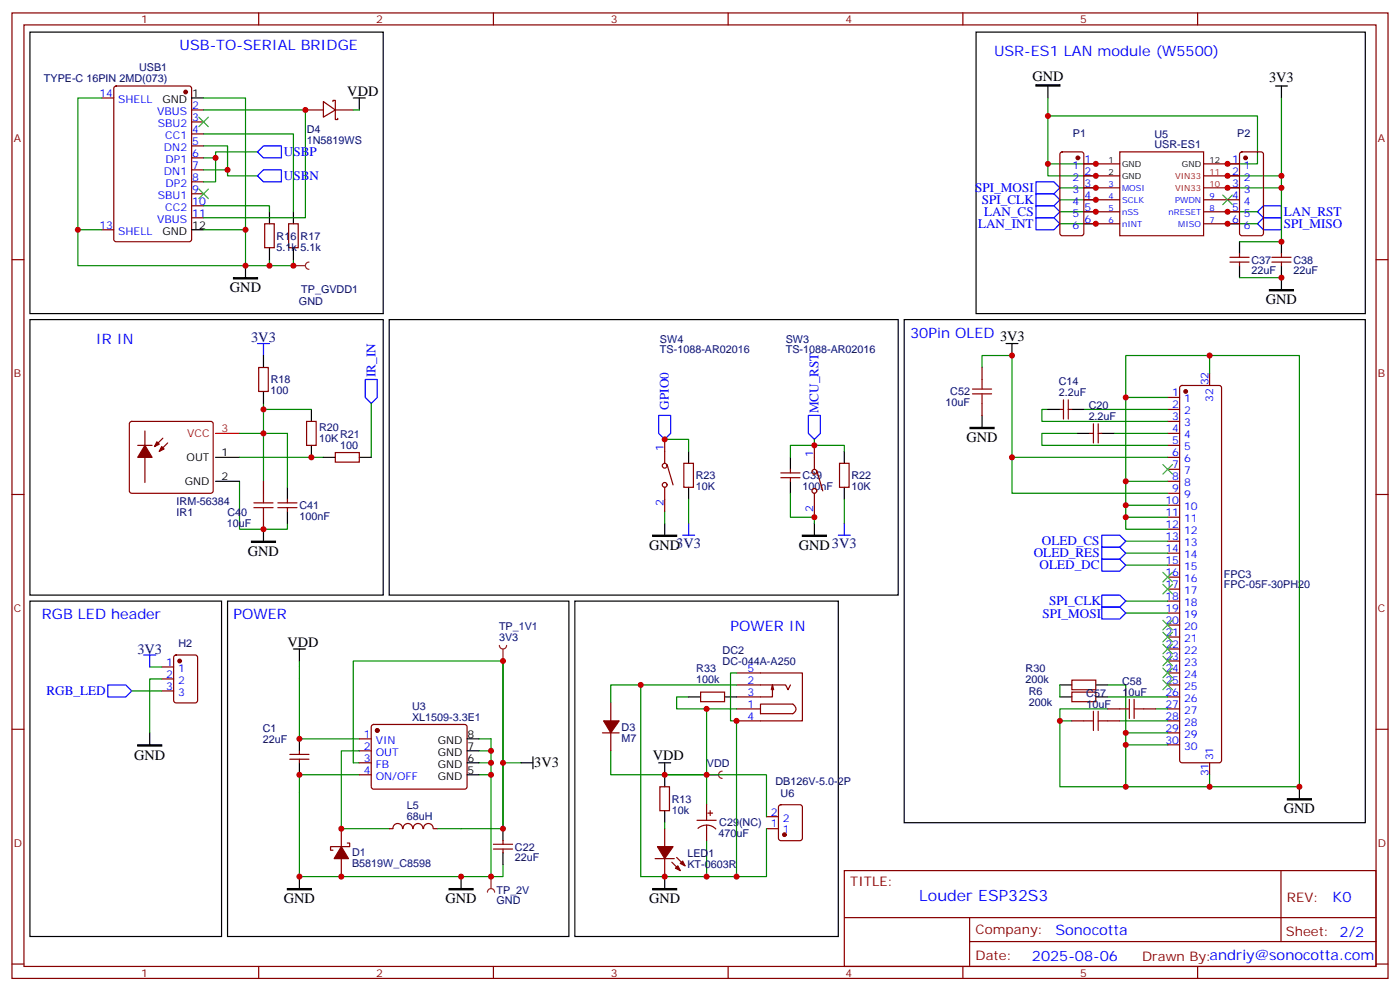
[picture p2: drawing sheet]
<svg xmlns="http://www.w3.org/2000/svg" width="412mm" height="292mm" viewBox="0 0 412 292" stroke-linecap="round" stroke-linejoin="round" font-family="sans-serif">
<g fill="none" stroke="#870000" stroke-width=".35">
<path d="M3.5 3.8h405.4v284.3h-405.4zM7.1 7.3h398.2v277.3h-398.2zM76.2 3.8v3.5M145.3 3.8v3.5M214.5 3.8v3.5M283.6 3.8v3.5M352.8 3.8v3.5M3.5 76.5h3.6M78 65.9h2.8v7.1h-2.8zM85 65.9h2.8v7.1h-2.8zM405.3 76.5h3.6M3.5 145.6h3.6"/>
<path d="M405.3 145.6h3.6M3.5 214.8h3.6M405.3 214.8h3.6M248.7 256.4h156.6v28.2h-156.6zM377.3 256.4v20.9M248.7 270.2h156.5M285.6 277.3h119.6M285.6 270.2v14.2M3.5 283.9h3.6M76.2 284.6v3.5M145.3 284.6v3.5M214.5 284.6v3.5"/>
<path d="M283.6 284.6v3.5M352.8 284.6v3.5M405.3 283.9h3.6"/>
</g>
<path d="M79.4 76.5v1.7h-7.1M86.4 76.5v1.7h-7M70.6 141.7v14.2h14.1v-1.8" fill="none" stroke="#008700" stroke-width=".35"/>
<path d="M79.4 62.4v3.5M79.4 73v3.5M86.4 62.4v3.5M86.4 73v3.5" fill="none" stroke="#000" stroke-width=".35"/>
<path d="M38.3 124.3l.5-.2h23.3l.5 .2 .2 .5v19.8l-.2 .5-.5 .2h-23.3l-.5-.3-.2-.4v-19.8z" fill="#fff" stroke="#870000" stroke-width=".35"/>
<g fill="none" stroke="#000" stroke-width=".35">
<path d="M8.8 9.5h104.1v82.9h-104.1zM287.5 9.5h114.7v82.9h-114.7zM56.4 28.9h3.6M308.7 25.3v3.6M375.7 25.3h3.5M377.5 25.3v3.6M56.4 67.7h3.6M72.3 78.2v3.6M365.1 71.2v3.5M365.1 78.2v3.6M377.5 71.2v3.5M377.5 78.2v7.1"/>
<path d="M8.8 94.1h104.1v81.2h-104.1zM114.7 94.1h149.9v81.2h-149.9zM77.6 104.7v3.5M77.6 115.3v3.5M63.5 134.7h7.1M91.7 120.6v3.5M91.7 131.2v3.5M95.2 134.7h3.6M105.8 134.7h3.6M202.8 132.9v3.6M232.8 134.7v3.5M248.7 132.9v3.6"/>
<path d="M63.5 141.7h7.1M77.6 155.9v3.5M84.7 143.5v3.5M84.7 150.6v3.5M195.8 154.1v3.5M202.8 143.5v3.5M232.8 141.7v3.6M239.9 154.1v3.5M248.7 143.5v3.5"/>
</g>
<path d="M63.5 127.6h7.1" fill="none" stroke="#f00" stroke-width=".35"/>
<g fill="#870000" stroke="#870000" stroke-width=".35">
<path d="M42.7 131.2l2.1 3.5h-4.2z"/>
<path d="M47.6 131.5l.7 .7-1.4 .7z"/>
<path d="M46.2 130.1l.7 .7-1.4 .7z"/>
<circle cx="54.7" cy="27.1" r=".53"/>
</g>
<g fill="none" stroke="#870000" stroke-width=".35">
<path d="M30 28.9h3.5M33.7 25.5l.5-.2h21.5l.7 .5v44.7l-.4 .6-21.8 .1-.6-.5-.1-44.7zM56.4 32.4h3.6M56.4 35.9h3.6M56.4 39.4h3.6M56.4 43h3.6M56.4 46.5h3.6M56.4 50h3.6M56.4 53.6h3.6M56.4 57.1h3.6M322.8 48.3h7M322.8 51.8h7"/>
<path d="M322.8 55.3h7M322.8 58.8h7M329.8 44.7h24.7v24.7h-24.7zM354.5 48.3h7.1M354.5 51.8h7.1M354.5 55.3h7.1M354.5 58.8h7.1M30 67.7h3.5M56.4 60.6h3.6M56.4 64.1h3.6M322.8 62.4h7M322.8 65.9h7"/>
<path d="M354.5 62.4h7.1M354.5 65.9h7.1M362.3 77.2h5.6M362.3 75.8h5.6M365.1 74.7v1.1M365.1 77.2v1M374.6 77.2h5.7M374.6 75.8h5.7M377.5 74.7v1.1M377.5 77.2v1M76.2 108.2h2.8v7.1h-2.8zM40.6 131.2h4.2"/>
<path d="M42.7 126.9v15.2M48 129l-2.5 2.5M49.4 130.5l-2.5 2.4M90.3 124.1h2.8v7.1h-2.8zM98.8 133.3h7v2.8h-7zM201.4 136.5h2.9v7h-2.9zM230 139.3h5.7M232.8 138.2v1.1M247.3 136.5h2.8v7h-2.8zM77.6 141.7v3.6M77.6 152.3v3.6M81.8 148.1h5.7"/>
<path d="M81.8 149.5h5.7M84.7 147v1.1M84.7 149.5v1.1M230 140.7h5.7M232.8 140.7v1"/>
</g>
<path d="M305.2 25h7v.3h-7zM68.8 81.8h7v.3h-7zM373.9 85.3h7.1v.4h-7.1zM74.1 159.4h7v.3h-7zM192.3 157.6h7v.4h-7zM236.4 157.6h7v.4h-7z" fill="#000" stroke="#000" stroke-width=".35"/>
<g fill="none" stroke="#008700" stroke-width=".35">
<path d="M30 28.9h-7.1v38.8h7.1M60 28.9h12.3v38.8M60 32.4h30v31.7h-30M60 39.4h26.4v23M308.7 28.9v19.4h14.1M308.7 34.1h61.7v14.2h-8.8M377.5 28.9v22.9h-15.9M60 43h7v8.8h8.8M60 46.5h3.5M60 50h7M75.8 44.7h-12.3v8.9h-3.5M308.7 48.3v3.5h14.1"/>
<path d="M312.2 55.3h10.6M312.2 58.8h10.6M377.5 51.8v3.5h-15.9M377.5 55.3v15.9h-12.4M22.9 67.7v10.5h49.4v-10.5h-12.3M60 60.6h19.4v1.8M312.2 62.4h10.6M312.2 65.9h10.6M361.6 62.4h8.8M361.6 65.9h8.8M365.1 81.8h12.4M77.6 118.8v22.9"/>
<path d="M109.4 118.8v15.9M70.6 127.6h14.1v15.9M70.6 134.7h24.6M77.6 120.6h14.1M195.8 129.4h7v3.5M239.9 131.2h8.8v1.7M195.8 150.6v3.5M202.8 147v7.1M248.7 147v7.1"/>
</g>
<path d="M74.8 149.5h5.6M74.8 148.1h5.6M77.6 145.3v2.8M77.6 149.5v2.8" fill="none" stroke="#a10000" stroke-width=".35"/>
<g fill="none" stroke="#00f" stroke-width=".35">
<path d="M75.8 44.7l1.8-1.7h5.3v3.5h-5.3zM75.8 51.8l1.8-1.8h5.3v3.6h-5.3zM305.2 53.6h5.2l1.8 1.7-1.8 1.8h-5.2zM305.2 57.1h5.2l1.8 1.7-1.8 1.8h-5.2zM305.2 60.6h5.2l1.8 1.8-1.8 1.7h-5.2zM305.2 64.1h5.2l1.8 1.8-1.8 1.8h-5.2zM370.4 65.9l1.8-1.8h5.3v3.6h-5.3zM370.4 62.4l1.8-1.8h5.3v3.5h-5.3zM75.8 101.2h3.6M77.6 101.2v3.5M107.6 111.8h3.5v5.3l-1.7 1.7-1.8-1.7zM194 122.3h3.6v5.3l-1.8 1.8-1.8-1.8z"/>
<path d="M238.1 122.3h3.6v5.3l-1.8 1.8-1.8-1.8zM201.1 157.6h3.5M202.8 154.1v3.5M246.9 157.6h3.6M248.7 154.1v3.5"/>
</g>
<path d="M58.6 34.5l2.8 2.8M61.4 34.5l-2.8 2.8M58.6 55.7l2.8 2.8M61.4 55.7l-2.8 2.8M360.2 57.4l2.8 2.9M363 57.4l-2.8 2.9" fill="none" stroke="#3c3" stroke-width=".35"/>
<path d="M86.4 78.2h3.6M91 77.2a1.06 1.06 0 0 0-1 1 1.06 1.06 0 0 0 1 1.1" fill="none" stroke="#8c2424" stroke-width=".35"/>
<circle cx="86.4" cy="78.2" r=".18" fill="#8c2424"/>
<g fill="none" stroke="#000" stroke-width=".35">
<path d="M266.3 94.1h135.9v148.2h-135.9zM296.3 101.2h3.6M298.1 101.2v3.5M289.3 122.3v3.6M308.7 120.6h3.5M315.7 120.6h3.6M317.5 127.6h3.5M324.6 127.6h3.5M8.8 177h56.5v98.8h-56.5zM44.1 215.8v3.6M312.2 205.2h3.5M312.2 201.7h3.5"/>
<path d="M322.8 205.2h3.5M322.8 201.7h3.5M382.8 231.7v3.5"/>
</g>
<g fill="none" stroke="#870000" stroke-width=".35">
<path d="M312.4 44.9l.5-.2h5.7l.6 .5 .1 23.5-.5 .7h-5.9l-.6-.4-.1-23.6zM319.3 48.3h3.5M319.3 51.8h3.5M319.3 55.3h3.5M319.3 58.8h3.5M361.6 48.3h3.5M361.6 51.8h3.5M361.6 55.3h3.5M361.6 58.8h3.5M365.4 44.9l.4-.2h5.7l.6 .5 .1 23.5-.5 .7h-5.9l-.6-.4-.1-23.6zM319.3 62.4h3.5M319.3 65.9h3.5"/>
<path d="M361.6 62.4h3.5M361.6 65.9h3.5M289.3 108.2v3.6M289.3 118.8v3.5M313.3 117.8v5.6M314.7 117.8v5.6M344 117.1h3.5M347.7 113.7l.5-.2h10.9l.5 .2 .2 .5v109.7l-.2 .5-.5 .2h-10.9l-.5-.2-.2-.5v-109.7zM356.3 110v3.5M312.2 120.6h1.1M314.7 120.6h1M321 127.6h1.1"/>
<path d="M322.1 124.8v5.7M323.5 127.6h1.1M323.5 124.8v5.7M344 120.6h3.5M344 124.1h3.5M344 127.6h3.5M344 131.2h3.5M344 134.7h3.5M344 138.2h3.5M344 141.7h3.5M344 145.3h3.5M344 148.8h3.5"/>
<path d="M344 152.3h3.5M344 155.9h3.5M344 159.4h3.5M344 162.9h3.5M344 166.4h3.5M344 170h3.5M344 173.5h3.5M344 177h3.5M47.6 196.4h3.6M47.6 200h3.6M51.4 193.1l.5-.2h5.6l.7 .4v13l-.5 .7h-5.8l-.7-.5v-12.9zM344 180.6h3.5"/>
<path d="M344 184.1h3.5M344 187.6h3.5M344 191.1h3.5M344 194.7h3.5M344 198.2h3.5M47.6 203.5h3.6M315.7 203.8h7.1v2.9h-7.1zM315.7 200.3h7.1v2.8h-7.1zM315.7 212.3h3.6M326.3 208.8h3.5M326.3 212.3h3.5M336.9 208.8h3.5"/>
<path d="M344 201.7h3.5M344 205.2h3.5M344 208.8h3.5M344 212.3h3.5M344 215.8h3.5M344 219.4h3.5M356.3 224.6v3.6"/>
</g>
<g fill="#870000" stroke="#870000" stroke-width=".35">
<circle cx="52.9" cy="194.7" r=".53"/>
<circle cx="349.2" cy="115.3" r=".53"/>
<circle cx="317.5" cy="46.5" r=".53"/>
<circle cx="366.9" cy="46.5" r=".53"/>
</g>
<path d="M285.8 125.9h7v.3h-7zM40.6 219.4h7v.3h-7zM379.2 235.2h7.1v.4h-7.1z" fill="#000" stroke="#000" stroke-width=".35"/>
<g fill="none" stroke="#008700" stroke-width=".35">
<path d="M289.3 108.2v-3.5h8.8v30h45.9M331.6 117.1v24.6h12.4M356.3 104.7h26.5v127h-26.5v-3.5M356.3 110v-5.3h-24.7v12.4h12.4M298.1 134.7v10.6h45.9M308.7 120.6h-1.8v3.5h37.1M317.5 127.6h-10.6v3.6h37.1M319.3 120.6h24.7M328.1 127.6h15.9M331.6 141.7v7.1h12.4M331.6 148.8v3.5h12.4M331.6 152.3v3.6h12.4"/>
<path d="M331.6 159.4h12.4M331.6 162.9h12.4M331.6 166.4h12.4M331.6 177h12.4M44.1 196.4h3.5M47.6 200h-3.5v15.8M88.2 196.4v21.2M148.2 194.7v29.9h5.3M331.6 180.6h12.4M38.8 203.5h8.8M312.2 201.7v3.5M315.7 212.3h-3.5v19.4h19.4"/>
<path d="M326.3 208.8h-14.1v3.5M326.3 201.7h5.3v14.1M326.3 205.2h17.7M329.8 212.3h14.2M340.4 208.8h3.6M344 219.4h-12.4v12.3h24.7M344 215.8h-12.4v3.6M104.1 224.6v-29.9h44.1v49.4"/>
</g>
<path d="M324.6 175.3h5.2l1.8 1.7-1.8 1.8h-5.2zM324.6 178.8h5.2l1.8 1.8-1.8 1.7h-5.2zM42.3 192.9h3.6M44.1 192.9v3.5M31.7 201.7h5.3l1.8 1.8-1.8 1.7h-5.3z" fill="none" stroke="#00f" stroke-width=".35"/>
<g fill="none" stroke="#3c3" stroke-width=".35">
<path d="M342.5 136.8l2.9 2.8M345.4 136.8l-2.9 2.8M342.5 168.6l2.9 2.8M342.5 172.1l2.9 2.8M345.4 168.6l-2.9 2.8M345.4 172.1l-2.9 2.8M342.5 182.7l2.9 2.8M342.5 186.2l2.9 2.8M342.5 196.8l2.9 2.8M342.5 193.3l2.9 2.8M342.5 189.7l2.9 2.8M345.4 182.7l-2.9 2.8"/>
<path d="M345.4 186.2l-2.9 2.8M345.4 196.8l-2.9 2.8M345.4 193.3l-2.9 2.8M345.4 189.7l-2.9 2.8M342.5 200.3l2.9 2.8M345.4 200.3l-2.9 2.8"/>
</g>
<path d="M286.5 116h5.6M286.5 114.6h5.6M289.3 111.8v2.8M289.3 116v2.8M319.3 212.3h2.8M322.1 209.5v5.6M323.5 212.3h2.8M323.5 209.5v5.6M329.8 208.8h2.9M332.7 206v5.6M334.1 208.8h2.8M334.1 206v5.6" fill="none" stroke="#a10000" stroke-width=".35"/>
<path d="M144.6 258.2v3.5M143.6 262.7a1.06 1.06 0 0 1 1-1 1.06 1.06 0 0 1 1.1 1" fill="none" stroke="#8c2424" stroke-width=".35"/>
<circle cx="144.6" cy="258.2" r=".18" fill="#8c2424"/>
<path d="M88.2 194.7v1.7M88.2 217.6h17.6M141.1 217.6h3.5v40.6M104.1 224.6h1.7M105.8 228.2h-17.6v30h60v-3.6M105.8 221.1h-5.3v23h14.2M141.1 228.2h3.5M141.1 224.6h3.5M141.1 221.1h3.5M148.2 224.6v19.5h-19.4" fill="none" stroke="#008700" stroke-width=".35"/>
<circle cx="111.1" cy="215.1" r=".53" fill="#870000" stroke="#870000" stroke-width=".35"/>
<g fill="none" stroke="#870000" stroke-width=".35">
<path d="M105.8 217.6h3.6M109.6 213.6l.5-.2h27.1l.4 .7-.1 17.9-.6 .4-27.1-.1-.4-.6v-17.6zM85.4 223.6h5.6M85.4 222.2h5.6M88.2 221.1v1.1M88.2 223.6v1M105.8 221.1h3.6M105.8 224.6h3.6M105.8 228.2h3.6M145.3 250h5.7M145.3 248.6h5.7M148.2 247.6v1"/>
<path d="M148.2 250v1.1"/>
</g>
<g fill="none" stroke="#000" stroke-width=".35">
<path d="M86.4 191.1h3.6M88.2 191.1v3.6M88.2 217.6v3.5M137.6 217.6h3.5M88.2 224.6v3.6M137.6 228.2h3.5M137.6 224.6h3.5M137.6 221.1h3.5M153.5 224.6h3.5M157 222.9v3.5M88.2 258.2v3.5M135.8 258.2v3.5"/>
<path d="M148.2 244.1v3.5M148.2 251.1v3.5"/>
</g>
<path d="M84.7 261.7h7v.3h-7zM132.3 261.7h7v.3h-7z" fill="#000" stroke="#000" stroke-width=".35"/>
<path d="M147.1 190.1a1.06 1.06 0 0 0 1.1 1 1.06 1.06 0 0 0 1-1M148.2 191.1v3.6" fill="none" stroke="#8c2424" stroke-width=".35"/>
<circle cx="148.2" cy="194.7" r=".18" fill="#8c2424"/>
<path d="M100.5 244.1v5.2M100.5 252.9v5.3M102.3 248.3h.7v1h-5.6v1.1h.7M114.7 244.1h1M115.8 244a1.41 1.41 0 0 1 1.4-1.5 1.41 1.41 0 0 1 1.4 1.5M118.7 244a1.41 1.41 0 0 1 1.4-1.5 1.41 1.41 0 0 1 1.5 1.5M121.7 244a1.41 1.41 0 0 1 1.4-1.5 1.41 1.41 0 0 1 1.4 1.5M124.8 244a1.41 1.41 0 0 1 1.4-1.5 1.41 1.41 0 0 1 1.4 1.5M127.7 244.1h1.1" fill="none" stroke="#870000" stroke-width=".35"/>
<path d="M100.5 249.3l2.2 3.6h-4.3z" fill="#870000" stroke="#870000" stroke-width=".35"/>
<path d="M67 177h100.6v98.8h-100.6z" fill="none" stroke="#000" stroke-width=".35"/>
<path d="M208.1 228.2h3.6M212.7 227.1a1.06 1.06 0 0 0-1 1.1 1.06 1.06 0 0 0 1 1" fill="none" stroke="#8c2424" stroke-width=".35"/>
<circle cx="208.1" cy="228.2" r=".18" fill="#8c2424"/>
<g fill="none" stroke="#008700" stroke-width=".35">
<path d="M104.1 32.4h1.7M239.9 129.4v1.8h-7.1v3.5M232.8 145.3v7h7.1v1.8M217 198.2h-1.8v14.1h1.8v45.9h-28.3v-56.5h28.3M188.7 201.7h-8.8v5.3M202.8 205.2h-3.5v3.6h8.8M217 208.8h-8.9v19.4M179.9 221.1v7.1h28.2M208.1 228.2h17.7v12.3M208.1 228.2v8.8M195.8 242.3v1.8M208.1 247.6v10.6"/>
<path d="M225.8 244.1v14.1h-8.8"/>
</g>
<g fill="none" stroke="#870000" stroke-width=".35">
<path d="M90 32.4h5.2M95.2 29.9l3.6 2.5-3.6 2.1zM98.1 29.9v-.3h.7v2.8M98.8 32.4v2.8h.7v-.3M98.8 32.4h5.3M195.8 129.4v7.1M196.5 136.8l1.8 6M239.9 131.2v7M240.6 138.6l1.8 6M195.8 143.5v7.1M239.9 145.3v7M217 198.2h19.4v14.1h-19.4"/>
<path d="M177.4 215.8h5M179.9 207v5.3M179.9 215.8v5.3M206.4 203.8h7v2.9h-7zM217 201.7h14.4l.7 1.4 .7-1.4M217 208.8h7M224 207.4h9.6a1.6 1.6 0 0 1 .6 2.2l-.7 .6h-9.5zM227.5 201.7v3.5h-10.5M227.5 201.7l-.3 1.4M227.5 201.7l.4 1.4M194.4 231.7h2.8v7.1h-2.8zM208.1 237v4.6"/>
<path d="M208.5 239.5h1.4M209.2 238.8v1.4M229.5 237.2l.5-.2h5.7l.6 .4 .1 9.5-.5 .6-5.9 .1-.6-.5-.1-9.4zM193 252.9h5.6M195.8 244.1v5.2M195.8 252.9v5.3M197.9 253.9l2.5 2.5M199.3 252.5l2.5 2.5M205.3 241.6h5.7M205.6 244a3.8 3.8 0 0 1 5.2 .1M208.1 243v4.6M225.8 244.1h3.5"/>
<path d="M225.8 240.5h3.5"/>
<circle cx="195.8" cy="137.2" r=".71"/>
<circle cx="239.9" cy="138.9" r=".71"/>
<circle cx="195.8" cy="142.8" r=".71"/>
<circle cx="239.9" cy="144.6" r=".71"/>
</g>
<g fill="#870000" stroke="#870000" stroke-width=".35">
<path d="M177.8 212.3h4.6l-2.5 3.5z"/>
<path d="M199 255.7l.7-.7 .7 1.4z"/>
<path d="M201.1 253.6l.7 1.4-1.4-.7z"/>
<path d="M193.7 249.3h4.6l-2.5 3.6z"/>
<circle cx="231.1" cy="245.8" r=".53"/>
</g>
<path d="M104.1 28.9h3.5M105.8 28.9v3.5M169.3 177h77.6v98.8h-77.6zM202.8 205.2h3.6M213.4 205.2h3.6M194 224.6h3.6M195.8 224.6v7.1M195.8 238.8v3.5M195.8 258.2v3.5" fill="none" stroke="#000" stroke-width=".35"/>
<path d="M192.3 261.7h7v.3h-7z" fill="#000" stroke="#000" stroke-width=".35"/>
<path d="M324.6 157.6h5.2l1.8 1.8-1.8 1.7h-5.2zM324.6 161.1h5.2l1.8 1.8-1.8 1.8h-5.2zM324.6 164.7h5.2l1.8 1.7-1.8 1.8h-5.2z" fill="none" stroke="#00f" stroke-width=".35"/>
<g fill="#c00">
<circle cx="79.4" cy="78.2" r=".88"/>
<circle cx="77.6" cy="155.9" r=".88"/>
<circle cx="77.6" cy="127.6" r=".88"/>
<circle cx="91.7" cy="134.7" r=".88"/>
<circle cx="77.6" cy="120.6" r=".88"/>
<circle cx="22.9" cy="67.7" r=".88"/>
<circle cx="72.3" cy="78.2" r=".88"/>
<circle cx="72.3" cy="67.7" r=".88"/>
<circle cx="63.5" cy="46.5" r=".88"/>
<circle cx="67" cy="50" r=".88"/>
<circle cx="195.8" cy="129.4" r=".88"/>
<circle cx="308.7" cy="48.3" r=".88"/>
<circle cx="308.7" cy="34.1" r=".88"/>
<circle cx="377.5" cy="51.8" r=".88"/>
<circle cx="377.5" cy="55.3" r=".88"/>
<circle cx="377.5" cy="71.2" r=".88"/>
<circle cx="377.5" cy="81.8" r=".88"/>
<circle cx="86.4" cy="78.2" r=".88"/>
<circle cx="298.1" cy="104.7" r=".88"/>
<circle cx="356.3" cy="104.7" r=".88"/>
<circle cx="382.8" cy="231.7" r=".88"/>
<circle cx="356.3" cy="231.7" r=".88"/>
<circle cx="298.1" cy="134.7" r=".88"/>
<circle cx="331.6" cy="117.1" r=".88"/>
<circle cx="331.6" cy="141.7" r=".88"/>
<circle cx="331.6" cy="148.8" r=".88"/>
<circle cx="331.6" cy="152.3" r=".88"/>
<circle cx="331.6" cy="219.4" r=".88"/>
<circle cx="331.6" cy="231.7" r=".88"/>
<circle cx="312.2" cy="212.3" r=".88"/>
<circle cx="331.6" cy="215.8" r=".88"/>
<circle cx="322.8" cy="48.3" r=".88"/>
<circle cx="322.8" cy="51.8" r=".88"/>
<circle cx="322.8" cy="55.3" r=".88"/>
<circle cx="322.8" cy="58.8" r=".88"/>
<circle cx="322.8" cy="62.4" r=".88"/>
<circle cx="322.8" cy="65.9" r=".88"/>
<circle cx="361.6" cy="48.3" r=".88"/>
<circle cx="361.6" cy="51.8" r=".88"/>
<circle cx="361.6" cy="55.3" r=".88"/>
<circle cx="361.6" cy="62.4" r=".88"/>
<circle cx="361.6" cy="65.9" r=".88"/>
<circle cx="148.2" cy="194.7" r=".88"/>
<circle cx="148.2" cy="224.6" r=".88"/>
<circle cx="88.2" cy="228.2" r=".88"/>
<circle cx="88.2" cy="217.6" r=".88"/>
<circle cx="144.6" cy="228.2" r=".88"/>
<circle cx="144.6" cy="224.6" r=".88"/>
<circle cx="144.6" cy="221.1" r=".88"/>
<circle cx="144.6" cy="258.2" r=".88"/>
<circle cx="88.2" cy="258.2" r=".88"/>
<circle cx="135.8" cy="258.2" r=".88"/>
<circle cx="148.2" cy="244.1" r=".88"/>
<circle cx="100.5" cy="244.1" r=".88"/>
<circle cx="100.5" cy="258.2" r=".88"/>
<circle cx="217" cy="212.3" r=".88"/>
<circle cx="188.7" cy="201.7" r=".88"/>
<circle cx="208.1" cy="208.8" r=".88"/>
<circle cx="208.1" cy="258.2" r=".88"/>
<circle cx="208.1" cy="228.2" r=".88"/>
<circle cx="195.8" cy="258.2" r=".88"/>
<circle cx="90" cy="32.4" r=".88"/>
<circle cx="195.8" cy="228.2" r=".88"/>
<circle cx="217" cy="258.2" r=".88"/>
<circle cx="239.9" cy="131.2" r=".88"/>
<circle cx="239.9" cy="152.3" r=".88"/>
</g>
<text font-size="4.6" fill="#00f" x="270.8" y="265.4">Louder ESP32S3</text>
<g font-size="4.2" fill="#00f">
<text x="52.9" y="14.7">USB-TO-SERIAL BRIDGE</text>
<text x="292.8" y="16.5">USR-ES1 LAN module (W5500)</text>
<text x="28.2" y="101.2">IR IN</text>
<text x="268.1" y="99.4">30Pin OLED</text>
<text x="12.3" y="182.3">RGB LED header</text>
<text x="68.8" y="182.3">POWER</text>
<text x="215.2" y="185.8">POWER IN</text>
<text x="392.5" y="265.7">K0</text>
<text x="310.9" y="275.2">Sonocotta</text>
<text x="304" y="283">2025-08-06</text>
</g>
<g font-size="4.2">
<text x="304.1" y="23.9">GND</text>
<text x="102.3" y="28.2">VDD</text>
<text x="373.8" y="24.2">3V3</text>
<text x="67.7" y="86.1">GND</text>
<text x="372.9" y="89.6">GND</text>
<text x="294.6" y="100.5">3V3</text>
<text x="284.7" y="130.2">GND</text>
<text x="191.2" y="161.9">GND3V3</text>
<text x="235.3" y="161.9">GND3V3</text>
<text x="73" y="163.6">GND</text>
<text x="84.7" y="190.4">VDD</text>
<text x="39.5" y="223.8">GND</text>
<text x="157.4" y="226">3V3</text>
<text x="192.3" y="223.9">VDD</text>
<text x="378.2" y="239.6">GND</text>
<text x="83.6" y="265.9">GND</text>
<text x="131.2" y="265.9">GND</text>
<text x="191.2" y="265.9">GND</text>
</g>
<g font-size="4.2" fill="#000080">
<text x="74" y="100.8">3V3</text>
<text x="40.5" y="192.5">3V3</text>
</g>
<g font-size="3.9" fill="#00f">
<text x="83.6" y="45.9">USBP</text>
<text x="83.6" y="52.9">USBN</text>
<text x="287.3" y="56.6">SPI_MOSI</text>
<text x="289.2" y="60.1">SPI_CLK</text>
<text x="289.9" y="63.6">LAN_CS</text>
<text x="378.2" y="63.6">LAN_RST</text>
<text x="288.1" y="67.2">LAN_INT</text>
<text x="378.2" y="67.1">SPI_MISO</text>
<text x="110.6" y="111.1" transform="rotate(-90 110.6 111.1)">IR_IN</text>
<text x="197" y="120.6" transform="rotate(-90 197 120.6)">GPIO0</text>
<text x="241.1" y="121.8" transform="rotate(-90 241.1 121.8)">MCU_RST</text>
<text x="306.9" y="160.6">OLED_CS</text>
<text x="304.5" y="164.2">OLED_RES</text>
<text x="306.2" y="167.7">OLED_DC</text>
<text x="309" y="178.3">SPI_CLK</text>
<text x="307.1" y="181.9">SPI_MOSI</text>
<text x="13.7" y="204.8">RGB_LED</text>
</g>
<g font-size="3.9" fill="#800">
<text x="250.5" y="261">TITLE:</text>
<text x="379.1" y="265.7">REV:</text>
<text x="287.4" y="275.2">Company:</text>
<text x="378.7" y="275.8">Sheet: 2/2</text>
<text x="287.4" y="282.9">Date:</text>
<text x="336.4" y="282.9">Drawn By:andriy@sonocotta.com</text>
</g>
<g font-size="3.2" fill="#800">
<text x="41.6" y="6.8">1</text>
<text x="110.8" y="6.8">2</text>
<text x="179.9" y="6.8">3</text>
<text x="249.1" y="6.8">4</text>
<text x="318.2" y="6.8">5</text>
<text x="4.1" y="41.9">A</text>
<text x="405.9" y="41.9">A</text>
<text x="4.1" y="111.1">B</text>
<text x="405.9" y="111.1">B</text>
<text x="4.1" y="180.2">C</text>
<text x="405.9" y="180.2">C</text>
<text x="4.1" y="249.3">D</text>
<text x="405.9" y="249.3">D</text>
<text x="41.6" y="287.6">1</text>
<text x="110.8" y="287.6">2</text>
<text x="179.9" y="287.6">3</text>
<text x="249.1" y="287.6">4</text>
<text x="318.2" y="287.6">5</text>
</g>
<g font-size="3.2" fill="#000080">
<text x="41" y="20.9">USB1</text>
<text x="12.9" y="24.1">TYPE-C 16PIN 2MD(073)</text>
<text x="90.4" y="39.2">D4</text>
<text x="316" y="40.3">P1</text>
<text x="340.1" y="40.7">U5</text>
<text x="364.5" y="40.3">P2</text>
<text x="90.4" y="42.4">1N5819WS</text>
<text x="340.1" y="43.7">USR-ES1</text>
<text x="81.5" y="70.6">R16</text>
<text x="88.5" y="70.6">R17</text>
<text x="81.5" y="73.8">5.1k 5.1k</text>
<text x="368.7" y="77.6">C37</text>
<text x="381" y="77.6">C38</text>
<text x="368.7" y="80.8">22uF</text>
<text x="381" y="80.8">22uF</text>
<text x="88.1" y="89.9">GND</text>
<text x="88.8" y="86.4">TP_GVDD1</text>
<text x="194.4" y="101">SW4</text>
<text x="231.5" y="101">SW3</text>
<text x="194.4" y="104.1">TS-1088-AR02016</text>
<text x="231.5" y="104.1">TS-1088-AR02016</text>
<text x="79.7" y="112.8">R18</text>
<text x="311.9" y="113.5">C14</text>
<text x="79.7" y="116">100</text>
<text x="278.5" y="119.6">10uF</text>
<text x="279.9" y="116.4">C52</text>
<text x="311.9" y="116.7">2.2uF</text>
<text x="320.7" y="123.8">2.2uF</text>
<text x="320.7" y="120.6">C20</text>
<text x="94" y="130.2">10K</text>
<text x="94" y="127">R20</text>
<text x="100.2" y="129">R21</text>
<text x="100.2" y="132.2">100</text>
<text x="205" y="141.1">R23</text>
<text x="236.4" y="141.1">C39</text>
<text x="250.8" y="141.1">R22</text>
<text x="52" y="148.8">IRM-56384</text>
<text x="88.2" y="149.9">C41</text>
<text x="205" y="144.2">10K</text>
<text x="236.4" y="144.2">100nF</text>
<text x="250.8" y="144.2">10K</text>
<text x="52" y="152">IR1</text>
<text x="66.8" y="155.3">10uF</text>
<text x="67" y="152">C40</text>
<text x="88.2" y="153.2">100nF</text>
<text x="360.5" y="173.2">FPC-05F-30PH20</text>
<text x="360.5" y="170.3">FPC3</text>
<text x="147" y="185.5">TP_1V1</text>
<text x="52.6" y="190.5">H2</text>
<text x="147" y="188.7">3V3</text>
<text x="205.1" y="197.9">R33</text>
<text x="212.9" y="195.8">DC-044A-A250</text>
<text x="212.9" y="192.6">DC2</text>
<text x="302.1" y="197.9">R30</text>
<text x="205.1" y="201.1">100k</text>
<text x="302.1" y="201.1">200k</text>
<text x="330.6" y="201.7">C58</text>
<text x="121.4" y="209.1">U3</text>
<text x="303.1" y="207.9">200k</text>
<text x="303.1" y="204.7">R6</text>
<text x="320" y="205.2">C57</text>
<text x="320" y="208.4">10uF</text>
<text x="330.6" y="204.9">10uF</text>
<text x="77.4" y="215.5">C1</text>
<text x="121.4" y="212.3">XL1509-3.3E1</text>
<text x="183.1" y="215.2">D3</text>
<text x="77.4" y="218.7">22uF</text>
<text x="183.1" y="218.4">M7</text>
<text x="208.2" y="225.8">VDD</text>
<text x="228.4" y="231.1">DB126V-5.0-2P</text>
<text x="119.9" y="238.3">L5</text>
<text x="197.9" y="239.7">10k</text>
<text x="197.9" y="236.4">R13</text>
<text x="229.9" y="234.6">U6</text>
<text x="119.9" y="241.5">68uH</text>
<text x="211.9" y="243.4">C29(NC)</text>
<text x="151.7" y="250.5">C22</text>
<text x="211.7" y="246.6">470uF</text>
<text x="103.7" y="255.4">B5819W_C8598</text>
<text x="103.7" y="252.2">D1</text>
<text x="151.7" y="253.7">22uF</text>
<text x="202.5" y="255.5">KT-0603R</text>
<text x="202.5" y="252.3">LED1</text>
<text x="146.3" y="263.2">TP_2V</text>
<text x="146.3" y="266.4">GND</text>
</g>
<g font-size="3.2" fill="#00f">
<text x="29.3" y="28.5">14</text>
<text x="34.8" y="30.3">SHELL</text>
<text x="46.3" y="33.8">VBUS</text>
<text x="56.6" y="32">2</text>
<text x="56.6" y="35.6">3</text>
<text x="46.5" y="37.3">SBU2</text>
<text x="48.7" y="40.9">CC1</text>
<text x="56.6" y="39.1">4</text>
<text x="48.3" y="44.4">DN2</text>
<text x="48.8" y="47.9">DP1</text>
<text x="56.6" y="42.6">5</text>
<text x="56.6" y="46.1">6</text>
<text x="319.4" y="47.9">1</text>
<text x="362.9" y="47.9">1</text>
<text x="48.3" y="51.4">DN1</text>
<text x="56.6" y="49.7">7</text>
<text x="56.6" y="53.2">8</text>
<text x="315.9" y="49.7">1</text>
<text x="315.9" y="53.2">2</text>
<text x="319.4" y="51.4">2</text>
<text x="362.9" y="51.4">2</text>
<text x="366.4" y="49.7">1</text>
<text x="366.4" y="53.2">2</text>
<text x="46.5" y="58.5">SBU1</text>
<text x="48.8" y="55">DP2</text>
<text x="56.6" y="56.7">9</text>
<text x="315.9" y="56.7">3</text>
<text x="319.4" y="55">3</text>
<text x="319.4" y="58.5">4</text>
<text x="362.9" y="55">3</text>
<text x="362.9" y="58.5">4</text>
<text x="366.4" y="56.7">3</text>
<text x="46.3" y="65.5">VBUS</text>
<text x="48.7" y="62">CC2</text>
<text x="56.6" y="60.3">10</text>
<text x="56.6" y="63.8">11</text>
<text x="315.9" y="60.3">4</text>
<text x="315.9" y="63.8">5</text>
<text x="319.4" y="62">5</text>
<text x="319.4" y="65.5">6</text>
<text x="362.9" y="62">5</text>
<text x="362.9" y="65.5">6</text>
<text x="366.4" y="60.3">4</text>
<text x="366.4" y="63.8">5</text>
<text x="29.3" y="67.3">13</text>
<text x="34.8" y="69.1">SHELL</text>
<text x="315.9" y="67.3">6</text>
<text x="366.4" y="67.3">6</text>
<text x="356" y="113.5" transform="rotate(-90 356 113.5)">32</text>
<text x="345.3" y="116.7">1</text>
<text x="348.8" y="118.5">1</text>
<text x="357.4" y="118.3" transform="rotate(-90 357.4 118.3)">32</text>
<text x="345.3" y="120.2">2</text>
<text x="345.3" y="123.8">3</text>
<text x="348.8" y="122">2</text>
<text x="348.8" y="125.5">3</text>
<text x="345.3" y="127.3">4</text>
<text x="345.3" y="130.8">5</text>
<text x="348.8" y="129">4</text>
<text x="195.4" y="132.9" transform="rotate(-90 195.4 132.9)">1</text>
<text x="239.5" y="134.7" transform="rotate(-90 239.5 134.7)">1</text>
<text x="345.3" y="134.3">6</text>
<text x="345.3" y="137.9">7</text>
<text x="348.8" y="132.6">5</text>
<text x="348.8" y="136.1">6</text>
<text x="345.3" y="141.4">8</text>
<text x="348.8" y="139.6">7</text>
<text x="348.8" y="143.2">8</text>
<text x="195.4" y="149.1" transform="rotate(-90 195.4 149.1)">2</text>
<text x="343.3" y="148.4">10</text>
<text x="345.3" y="144.9">9</text>
<text x="348.8" y="146.7">9</text>
<text x="239.5" y="150.8" transform="rotate(-90 239.5 150.8)">2</text>
<text x="343.3" y="152">11</text>
<text x="343.3" y="155.5">12</text>
<text x="348.8" y="150.2">10</text>
<text x="348.8" y="153.7">11</text>
<text x="343.3" y="159">13</text>
<text x="348.8" y="157.3">12</text>
<text x="348.8" y="160.8">13</text>
<text x="343.3" y="162.6">14</text>
<text x="343.3" y="166.1">15</text>
<text x="348.8" y="164.3">14</text>
<text x="348.8" y="167.9">15</text>
<text x="343.3" y="169.6">16</text>
<text x="343.3" y="173.1">17</text>
<text x="348.8" y="171.4">16</text>
<text x="343.3" y="176.7">18</text>
<text x="348.8" y="174.9">17</text>
<text x="348.8" y="178.4">18</text>
<text x="343.3" y="180.2">19</text>
<text x="343.3" y="183.7">20</text>
<text x="348.8" y="182">19</text>
<text x="348.8" y="185.5">20</text>
<text x="343.3" y="187.3">21</text>
<text x="343.3" y="190.8">22</text>
<text x="348.8" y="189">21</text>
<text x="49" y="196.1">1</text>
<text x="52.5" y="197.8">1</text>
<text x="220.2" y="197.8">5</text>
<text x="343.3" y="194.3">23</text>
<text x="343.3" y="197.8">24</text>
<text x="348.8" y="192.5">22</text>
<text x="348.8" y="196.1">23</text>
<text x="49" y="199.6">2</text>
<text x="49" y="203.1">3</text>
<text x="52.5" y="201.4">2</text>
<text x="220.2" y="201.4">2</text>
<text x="343.3" y="201.4">25</text>
<text x="348.8" y="199.6">24</text>
<text x="348.8" y="203.1">25</text>
<text x="52.5" y="204.9">3</text>
<text x="220.2" y="204.9">3</text>
<text x="220.2" y="208.4">1</text>
<text x="343.3" y="204.9">26</text>
<text x="343.3" y="208.4">27</text>
<text x="348.8" y="206.7">26</text>
<text x="220.2" y="211.9">4</text>
<text x="343.3" y="211.9">28</text>
<text x="343.3" y="215.5">29</text>
<text x="348.8" y="210.2">27</text>
<text x="348.8" y="213.7">28</text>
<text x="107.2" y="217.2">1</text>
<text x="107.2" y="220.8">2</text>
<text x="110.7" y="219">VIN</text>
<text x="343.3" y="219">30</text>
<text x="348.8" y="217.2">29</text>
<text x="348.8" y="220.8">30</text>
<text x="107.2" y="224.3">3</text>
<text x="107.2" y="227.8">4</text>
<text x="110.7" y="222.5">OUT</text>
<text x="110.7" y="226.1">FB</text>
<text x="357.4" y="223.9" transform="rotate(-90 357.4 223.9)">31</text>
<text x="110.7" y="229.6">ON/OFF</text>
<text x="356" y="228.7" transform="rotate(-90 356 228.7)">31</text>
<text x="227.1" y="243.7">1</text>
<text x="227.1" y="240.2">2</text>
<text x="230.6" y="245.5">1</text>
<text x="230.6" y="241.9">2</text>
</g>
<g font-size="3.2">
<text x="56.6" y="28.5">1</text>
<text x="47.9" y="30.3">GND</text>
<text x="47.9" y="69.1">GND</text>
<text x="56.6" y="67.3">12</text>
<text x="55" y="135.7">OUT</text>
<text x="65.3" y="134.3">1</text>
<text x="54.5" y="142.8">GND</text>
<text x="65.3" y="141.4">2</text>
<text x="129" y="219">GND</text>
<text x="137.8" y="220.8">7</text>
<text x="137.8" y="217.2">8</text>
<text x="129" y="226.1">GND</text>
<text x="129" y="222.5">GND</text>
<text x="137.8" y="227.8">5</text>
<text x="137.8" y="224.3">6</text>
<text x="129" y="229.6">GND</text>
</g>
<g font-size="3.2" fill="#f00">
<text x="55.1" y="128.7">VCC</text>
<text x="65.3" y="127.3">3</text>
</g>
<g font-size="2.5">
<text x="326.5" y="47.9">1</text>
<text x="356.3" y="47.9">12</text>
<text x="326.5" y="51.4">2</text>
<text x="330.6" y="49.3">GND</text>
<text x="330.6" y="52.8">GND</text>
<text x="348.2" y="49.3">GND</text>
</g>
<g font-size="2.5" fill="#f00">
<text x="346.1" y="52.8">VIN33</text>
<text x="356.3" y="51.4">11</text>
<text x="346.1" y="56.4">VIN33</text>
<text x="356.3" y="55">10</text>
</g>
<g font-size="2.5" fill="#00f">
<text x="326.5" y="55">3</text>
<text x="326.5" y="58.5">4</text>
<text x="330.6" y="56.4">MOSI</text>
<text x="330.6" y="59.9">SCLK</text>
<text x="346.2" y="59.9">PWDN</text>
<text x="356.3" y="58.5">9</text>
<text x="326.5" y="62">5</text>
<text x="326.5" y="65.5">6</text>
<text x="330.6" y="63.4">nSS</text>
<text x="344.2" y="63.4">nRESET</text>
<text x="356.3" y="65.5">7</text>
<text x="356.3" y="62">8</text>
<text x="330.6" y="67">nINT</text>
<text x="347.1" y="67">MISO</text>
</g>
</svg>
